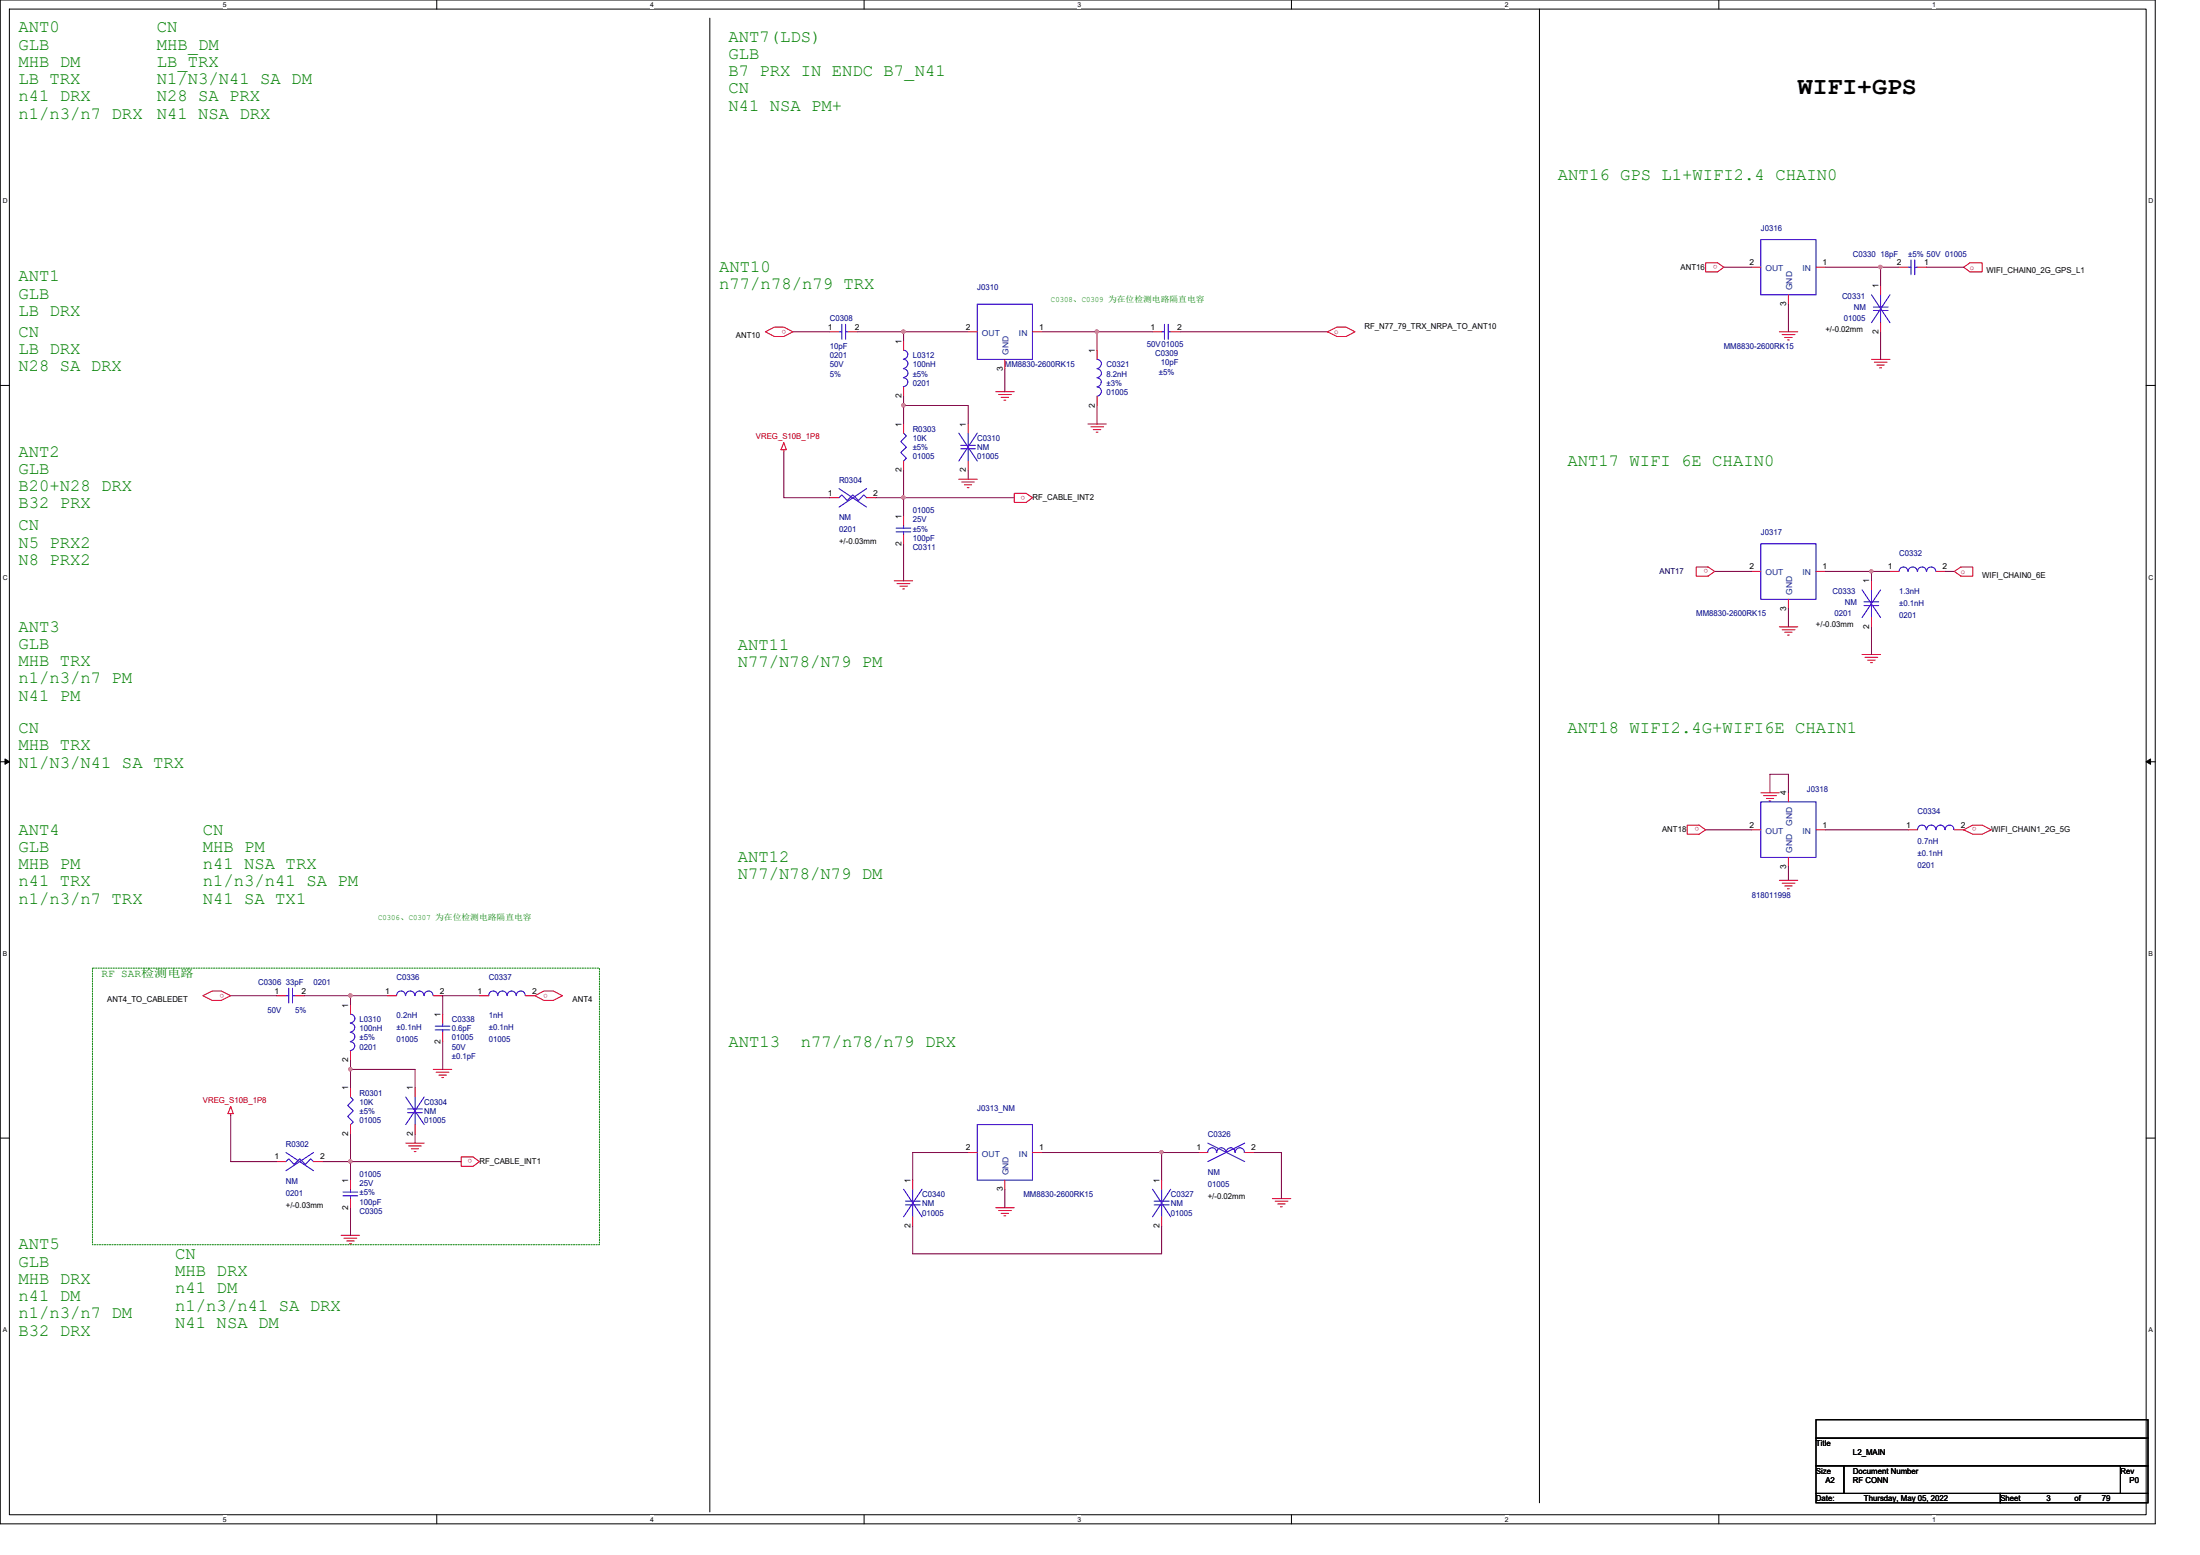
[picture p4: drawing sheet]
<svg xmlns="http://www.w3.org/2000/svg" width="297mm" height="210mm" viewBox="0 0 297 210" stroke-linecap="round" stroke-linejoin="round" font-family="sans-serif">
<path d="M0 0h291v205.7h-291zM1.3 1.2h288.5v203.3h-288.5z" fill="none" stroke="#000" stroke-width=".14"/>
<g fill="#fff">
<path d="M30.1 .1h.5v1h-.5z"/>
<path d="M30.1 204.6h.5v1h-.5z"/>
</g>
<path d="M59 0v1.2M59 204.5v1.2" fill="none" stroke="#000" stroke-width=".14"/>
<g fill="#fff">
<path d="M87.8 .1h.5v1h-.5z"/>
<path d="M87.8 204.6h.5v1h-.5z"/>
</g>
<path d="M116.7 0v1.2M116.7 204.5v1.2" fill="none" stroke="#000" stroke-width=".14"/>
<g fill="#fff">
<path d="M145.5 .1h.5v1h-.5z"/>
<path d="M145.5 204.6h.5v1h-.5z"/>
</g>
<path d="M174.4 0v1.2M174.4 204.5v1.2" fill="none" stroke="#000" stroke-width=".14"/>
<g fill="#fff">
<path d="M203.2 .1h.5v1h-.5z"/>
<path d="M203.2 204.6h.5v1h-.5z"/>
</g>
<path d="M232.1 0v1.2M232.1 204.5v1.2" fill="none" stroke="#000" stroke-width=".14"/>
<g fill="#fff">
<path d="M260.9 .1h.5v1h-.5z"/>
<path d="M260.9 204.6h.5v1h-.5z"/>
<path d="M.4 26.6h.6v1h-.6z"/>
<path d="M290.1 26.6h.6v1h-.6z"/>
<path d="M.4 77.4h.6v1h-.6z"/>
<path d="M290.1 77.4h.6v1h-.6z"/>
</g>
<path d="M0 52h1.3M289.8 52h1.2" fill="none" stroke="#000" stroke-width=".14"/>
<g fill="#fff">
<path d="M.4 128.2h.6v1h-.6z"/>
<path d="M290.1 128.2h.6v1h-.6z"/>
</g>
<path d="M0 102.8h1.3M.7 102.4l.6 .4-.6 .4zM289.8 102.8h1.2M289.8 102.8l.6-.4v.8z" fill="none" stroke="#000" stroke-width=".14"/>
<path d="M.7 102.4l.6 .4-.6 .4zM289.8 102.8l.6-.4v.8z" fill="#000"/>
<g fill="#fff">
<path d="M.4 179h.5v1h-.5z"/>
<path d="M290.1 179h.6v1h-.6z"/>
</g>
<path d="M95.8 2.5v201.6M207.9 1.2v201.7M0 153.6h1.3M289.8 153.6h1.2M245.2 191.6h44.8v2.5h-44.8zM245.2 194.1h44.8v3.8h-44.8zM245.2 197.9h3.8v3.7h-3.8zM249 197.9h37.3v3.7h-37.3zM286.3 197.9h3.7v3.7h-3.7zM245.2 201.6h24.9v1.3h-24.9zM270.1 201.6h19.9v1.3h-19.9z" fill="none" stroke="#000" stroke-width=".14"/>
<path d="M12.5 130.7h68.4v37.3h-68.4z" fill="none" stroke="#008000" stroke-width=".14" stroke-dasharray=".2 .2"/>
<g fill="none" stroke="#f00" stroke-width=".14">
<path d="M230.3 35.5h1.6l.8 .6-.8 .6h-1.6zM236.5 36.1h1.2M241.5 39.8v1.3M245.2 36.1h1.3M253.9 38.6v1.2M256.4 36.1h1.2M258.9 36.1h1.2M265.1 36.1l.9-.6h1.6v1.2h-1.6zM103.3 44.8l1.3-.6h1.2l1.3 .6-1.3 .6h-1.2zM105.8 59.7l.4 1h-.8zM112.1 44.8h1.2M114.5 44.8h1.3"/>
<path d="M122 57.2v1.3M122 46v1.3M122 52.2v1.3M130.7 57.2v1.3M130.7 44.8h1.2M134.4 52.9h2.5M134.8 53.3h1.8M135.2 53.6h1M135.5 54h.3M135.7 48.5v1.3M139.4 44.8h1.3M146.9 57.2h2.5"/>
<path d="M147.3 57.6h1.7M147.6 58h1M148 58.3h.2M148.1 47.3v1.2M148.1 53.5v1.2M155.6 44.8h1.2M158.1 44.8h1.2M179.2 44.8l1.3-.6h1.2l1.3 .6-1.3 .6h-1.2zM240.2 44.8h2.5M240.6 45.2h1.8M241 45.6h1M241.3 45.9h.3"/>
<path d="M252.7 48.5h2.5M253.1 48.9h1.7M253.4 49.3h1M253.8 49.7h.2M253.9 43.6v1.2M105.8 60.7v.3M112.1 67.2h1.2M117 67.2h1.3M120.7 78.4h2.5M121.1 78.8h1.7M121.5 79.1h1M121.9 79.5h.2"/>
<path d="M122 62.2v1.3M122 69.7v1.2M122 72.2v1.2M129.5 64.7h2.4M129.8 65.1h1.8M130.2 65.4h1M130.6 65.8h.2M130.7 62.2v1.3M136.9 66.6h1.7l.8 .6-.8 .6h-1.7zM229 76.5h1.6l.9 .6-.9 .7h-1.6zM236.5 77.1h1.2M245.2 77.1h1.3"/>
<path d="M252.7 78.4v1.2M255.2 77.1h1.2M261.4 77.1h1.2M263.9 77.1l.8-.6h1.7v1.3h-1.7zM240.2 84.6h2.5M240.6 85h1.8M241 85.3h1M241.3 85.7h.3M241.5 80.9v1.2M251.4 88.3h2.5M251.8 88.7h1.7M252.2 89.1h1"/>
<path d="M252.6 89.5h.2M252.7 83.4v1.2M227.8 111.4h1.6l.9 .6-.9 .6h-1.6zM236.5 112h1.2M237.7 107h2.5M238.1 107.4h1.8M238.5 107.8h1M238.8 108.1h.3M240.2 118.8h2.5M240.6 119.2h1.8M241 119.6h1M241.3 120h.3"/>
<path d="M241.5 115.7v1.3M241.5 107v1.2M245.2 112h1.3M257.6 112h1.3M263.9 112h1.2M265.1 112l1.3-.6h1.2l1.3 .6-1.3 .6h-1.2zM27.4 134.4l1.3-.6h1.2l1.3 .6-1.3 .6h-1.2zM37.4 134.4h1.2M39.8 134.4h1.3M47.3 135.6v1.3M52.3 134.4h1.2M58.5 134.4h1.3"/>
<path d="M59.8 136.9v1.2M59.8 139.4v1.2M64.7 134.4h1.3M70.9 134.4h1.3M72.2 134.4l1.2-.6h1.3l1.2 .6-1.2 .6h-1.3zM31.2 149.4l.3 .9h-.7zM31.2 150.3v.3M37.4 156.8h1.2M42.3 156.8h1.3M47.3 159.3v1.2M47.3 141.9v1.2M47.3 146.9v1.2"/>
<path d="M47.3 151.8v1.3M54.8 154.3h2.5M55.2 154.7h1.7M55.5 155.1h1M55.9 155.4h.3M56 146.9v1.2M56 151.8v1.3M58.5 144.4h2.5M58.9 144.7h1.7M59.3 145.1h1M59.6 145.5h.3M62.3 156.2h1.6l.8 .6-.8 .6h-1.6z"/>
<path d="M123.2 159.3v1.2M130.7 155.6h1.2M135.7 159.3v1.2M139.4 155.6h1.3M156.8 159.3v1.2M161.8 155.6h1.3M168.1 155.6h1.2M46.1 166.8h2.5M46.4 167.1h1.8M46.8 167.5h1M47.2 167.9h.3M47.3 161.8v1.2"/>
<path d="M123.2 164.3v1.2M134.4 163h2.5M134.8 163.4h1.8M135.2 163.8h1M135.5 164.1h.3M156.8 164.3v1.2M171.8 161.8h2.5M172.2 162.1h1.7M172.5 162.5h1M172.9 162.9h.2"/>
</g>
<g fill="none" stroke="#00f" stroke-width=".14">
<path d="M237.7 32.3h7.5v7.5h-7.5zM252.7 39.8l2.5 3.8M253.9 39.8v1.6M255.2 39.8l-2.5 3.8M257.6 36.1h.4M258 35.1v2M258.5 35.1v2M258.5 36.1h.4M113.3 44.8h.4M113.7 43.8v2M114.2 43.8v2M114.2 44.8h.3"/>
<path d="M122 48.5a.61 .61 0 0 1 .6 .6 .61 .61 0 0 1-.6 .6M122 49.8a.59 .59 0 0 1 .6 .6 .59 .59 0 0 1-.6 .6M122 47.3a.58 .58 0 0 1 .6 .5 .58 .58 0 0 1-.4 .6l-.2 .1M122 51a.58 .58 0 0 1 .6 .5 .58 .58 0 0 1-.4 .6l-.2 .1M122 58.5l.4 .3-.8 .8 .8 .8-.8 .7 .8 .7-.4 .4M129.5 58.5l2.4 3.7M130.7 58.5v1.6M131.9 41.1h7.5v7.4h-7.5zM131.9 58.5l-2.4 3.7M148.1 48.5a.61 .61 0 0 1 .6 .6 .61 .61 0 0 1-.6 .6M148.1 49.8a.59 .59 0 0 1 .6 .6 .59 .59 0 0 1-.6 .6M148.1 52.2a.61 .61 0 0 1 .6 .7 .61 .61 0 0 1-.6 .6"/>
<path d="M148.1 51a.59 .59 0 0 1 .6 .5 .59 .59 0 0 1-.3 .6l-.3 .1M156.8 44.8h.4M157.2 43.8v2M157.7 43.8v2M157.7 44.8h.4M252.9 41.4h2M252.9 41.9h2M253.9 41.9v1.7M113.3 66l3.7 2.5M113.3 67.2l.4-.4 .7 .8 .7-.8 .8 .8 .7-.8 .4 .4M117 66l-3.7 2.5M121 71.3h2"/>
<path d="M121 71.8h2M122 70.9v.4M122 71.8v.4M129.7 60.1h2M129.7 60.6h2M130.7 60.6v1.6M237.7 73.4h7.5v7.5h-7.5zM251.4 79.6l2.5 3.8M252.7 79.6v1.6M253.9 79.6l-2.5 3.8M257.6 77.1a.59 .59 0 0 0-.6-.6 .59 .59 0 0 0-.6 .6M258.9 77.1a.61 .61 0 0 0-.6-.6 .61 .61 0 0 0-.7 .6"/>
<path d="M260.1 77.1a.59 .59 0 0 0-.6-.6 .59 .59 0 0 0-.6 .6M261.4 77.1a.61 .61 0 0 0-.7-.6 .61 .61 0 0 0-.6 .6M251.7 81.2h2M251.7 81.7h2M252.7 81.7v1.7M237.7 108.2h7.5v7.5h-7.5zM260.1 112a.57 .57 0 0 0-.6-.6 .57 .57 0 0 0-.6 .6M261.3 112a.59 .59 0 0 0-.6-.6 .59 .59 0 0 0-.6 .6M262.5 112a.57 .57 0 0 0-.5-.6 .57 .57 0 0 0-.6 .6M263.8 112a.57 .57 0 0 0-.6-.6 .57 .57 0 0 0-.6 .6M38.6 134.4h.4M39 133.4v2"/>
<path d="M39.5 133.4v2M39.5 134.4h.3M47.3 136.9a.59 .59 0 0 1 .6 .6 .59 .59 0 0 1-.6 .6M47.3 139.4a.61 .61 0 0 1 .6 .6 .61 .61 0 0 1-.6 .6M47.3 138.1a.58 .58 0 0 1 .6 .5 .58 .58 0 0 1-.4 .7h-.2M54.7 134.4a.59 .59 0 0 0-.6-.6 .59 .59 0 0 0-.6 .6M56 134.4a.61 .61 0 0 0-.6-.6 .61 .61 0 0 0-.6 .6M57.2 134.4a.59 .59 0 0 0-.6-.6 .59 .59 0 0 0-.6 .6M58.5 134.4a.59 .59 0 0 0-.7-.6 .59 .59 0 0 0-.5 .6M58.8 138.5h1.9M58.8 139h1.9M59.8 138.1v.4"/>
<path d="M59.8 139v.4M67.2 134.4a.59 .59 0 0 0-.6-.6 .59 .59 0 0 0-.6 .6M68.4 134.4a.61 .61 0 0 0-.6-.6 .61 .61 0 0 0-.6 .6M69.7 134.4a.59 .59 0 0 0-.6-.6 .59 .59 0 0 0-.6 .6M70.9 134.4a.59 .59 0 0 0-.6-.6 .59 .59 0 0 0-.6 .6M38.6 155.6l3.7 2.4M38.6 156.8l.4-.4 .7 .8 .8-.8 .7 .8 .7-.8 .4 .4M42.3 155.6l-3.7 2.4M47.3 140.6a.58 .58 0 0 1 .6 .5 .58 .58 0 0 1-.4 .7h-.2M47.3 148.1l.4 .4-.8 .7 .8 .7-.8 .8 .8 .8-.4 .3M54.8 148.1l2.5 3.7M55 149.7h2"/>
<path d="M55 150.2h2M56 148.1v1.6M56 150.2v1.6M57.3 148.1l-2.5 3.7M131.9 151.8h7.5v7.5h-7.5zM163.1 154.3l5 2.5M164.2 155.5a.57 .57 0 0 0-.6-.6 .57 .57 0 0 0-.5 .7M165.5 155.5a.59 .59 0 0 0-.6-.6 .59 .59 0 0 0-.6 .6v.1M166.7 155.5a.57 .57 0 0 0-.6-.6 .57 .57 0 0 0-.5 .7M168 155.5a.59 .59 0 0 0-.6-.6 .59 .59 0 0 0-.6 .6v.1M168.1 154.3l-5 2.5M46.3 160.9h2"/>
<path d="M46.3 161.4h2M47.3 160.5v.4M47.3 161.4v.4M122 160.5l2.5 3.8M122.3 162.1h1.9M122.3 162.6h1.9M123.2 160.5v1.6M123.2 162.6v1.7M124.5 160.5l-2.5 3.8M155.6 160.5l2.5 3.8M155.8 162.1h2.1M155.8 162.6h2.1"/>
<path d="M156.8 160.5v1.6M156.8 162.6v1.7M158.1 160.5l-2.5 3.8"/>
</g>
<path d="M107.1 44.8h5M115.8 44.8h6.2M122 44.8v1.2M122 44.8h8.7M231.5 77.1h5M246.5 77.1h6.2M241.5 82.1v2.5M230.3 112h6.2M239 107v-2.5h2.5v2.5M241.5 117v1.8" fill="none" stroke="#800040" stroke-width=".14"/>
<path d="M121.8 44.6h.3l.1 .1-.1 .2-.1 .1-.2-.1z" fill-rule="evenodd" fill="#f0f"/>
<path d="M121.8 44.6h.3l.1 .1-.1 .2-.1 .1-.2-.1z" fill="none" stroke="#f0f" stroke-width=".14"/>
<path d="M140.7 44.8h7.4" fill="none" stroke="#800040" stroke-width=".14"/>
<path d="M147.9 44.6h.4v.1v.2l-.2 .1-.2-.1z" fill-rule="evenodd" fill="#f0f"/>
<path d="M147.9 44.6h.4v.1v.2l-.2 .1-.2-.1z" fill="none" stroke="#f0f" stroke-width=".14"/>
<path d="M122 53.5v1.2h8.7M135.7 49.8v3.1M155.6 44.8h-7.5v2.5" fill="none" stroke="#800040" stroke-width=".14"/>
<path d="M121.8 54.5h.3l.1 .2-.1 .2h-.1h-.2z" fill-rule="evenodd" fill="#f0f"/>
<path d="M121.8 54.5h.3l.1 .2-.1 .2h-.1h-.2z" fill="none" stroke="#f0f" stroke-width=".14"/>
<path d="M122 54.7v2.5M130.7 54.7v2.5M105.8 61v6.2h6.3M118.3 67.2h3.7M122 63.5v3.7M122 67.2h14.9M130.7 63.5v1.2" fill="none" stroke="#800040" stroke-width=".14"/>
<path d="M121.8 67h.3l.1 .1-.1 .2-.1 .1-.2-.1z" fill-rule="evenodd" fill="#f0f"/>
<path d="M121.8 67h.3l.1 .1-.1 .2-.1 .1-.2-.1z" fill="none" stroke="#f0f" stroke-width=".14"/>
<path d="M232.7 36.1h3.8M246.5 36.1h7.4M260.1 36.1h5M159.3 44.8h19.9M241.5 41.1v3.7M253.9 44.8v3.7M122 67.2v2.5M122 73.4v5M252.7 77.1v1.3M252.7 84.6v3.7" fill="none" stroke="#800040" stroke-width=".14"/>
<path d="M252.5 77h.3l.1 .1-.1 .2h-.2h-.1z" fill-rule="evenodd" fill="#f0f"/>
<path d="M252.5 77h.3l.1 .1-.1 .2h-.2h-.1z" fill="none" stroke="#f0f" stroke-width=".14"/>
<path d="M256.4 36.1h-2.5v2.5M252.7 77.1h2.5M246.5 112h11.1" fill="none" stroke="#800040" stroke-width=".14"/>
<path d="M253.7 35.9h.3l.1 .1-.1 .2-.1 .1-.2-.1z" fill-rule="evenodd" fill="#f0f"/>
<path d="M253.7 35.9h.3l.1 .1-.1 .2-.1 .1-.2-.1z" fill="none" stroke="#f0f" stroke-width=".14"/>
<path d="M31.2 134.4h6.2M41.1 134.4h6.2M47.3 134.4h5M47.3 134.4v1.2" fill="none" stroke="#800040" stroke-width=".14"/>
<path d="M47.1 134.2h.4v.2v.1l-.2 .1-.2-.1z" fill-rule="evenodd" fill="#f0f"/>
<path d="M47.1 134.2h.4v.2v.1l-.2 .1-.2-.1z" fill="none" stroke="#f0f" stroke-width=".14"/>
<path d="M47.3 143.1v1.3M47.3 144.4v2.5M47.3 144.4h8.7M47.3 163v3.8" fill="none" stroke="#800040" stroke-width=".14"/>
<path d="M47.1 144.2h.4v.1v.2l-.2 .1-.2-.1z" fill-rule="evenodd" fill="#f0f"/>
<path d="M47.1 144.2h.4v.1v.2l-.2 .1-.2-.1z" fill="none" stroke="#f0f" stroke-width=".14"/>
<path d="M31.2 150.6v6.2M47.3 153.1v3.7M56 144.4v2.5" fill="none" stroke="#800040" stroke-width=".14"/>
<path d="M47.1 156.6h.4v.2v.1l-.2 .1-.2-.1z" fill-rule="evenodd" fill="#f0f"/>
<path d="M47.1 156.6h.4v.2v.1l-.2 .1-.2-.1z" fill="none" stroke="#f0f" stroke-width=".14"/>
<path d="M262.6 77.1h1.3M31.2 156.8h6.2M43.6 156.8h3.7M47.3 156.8v2.5M47.3 156.8h15M56 153.1v1.2M140.7 155.6h16.1" fill="none" stroke="#800040" stroke-width=".14"/>
<path d="M156.6 155.4h.4l.1 .1-.1 .2h-.2h-.2z" fill-rule="evenodd" fill="#f0f"/>
<path d="M156.6 155.4h.4l.1 .1-.1 .2h-.2h-.2z" fill="none" stroke="#f0f" stroke-width=".14"/>
<path d="M148.1 54.7v2.5M64.7 134.4h-4.9v2.5M59.8 140.6v3.8M130.7 155.6h-7.5v3.7M161.8 155.6h-5v3.7M169.3 155.6h3.7v6.2M123.2 165.5v3.7h33.6v-3.7M135.7 160.5v2.5" fill="none" stroke="#800040" stroke-width=".14"/>
<path d="M121.8 44.6h.3l.1 .1-.1 .2-.1 .1-.2-.1z" fill-rule="evenodd" fill="#f0f"/>
<path d="M121.8 44.6h.3l.1 .1-.1 .2-.1 .1-.2-.1z" fill="none" stroke="#f0f" stroke-width=".14"/>
<path d="M147.9 44.6h.4v.1v.2l-.2 .1-.2-.1z" fill-rule="evenodd" fill="#f0f"/>
<path d="M147.9 44.6h.4v.1v.2l-.2 .1-.2-.1z" fill="none" stroke="#f0f" stroke-width=".14"/>
<path d="M121.8 54.5h.3l.1 .2-.1 .2h-.1h-.2z" fill-rule="evenodd" fill="#f0f"/>
<path d="M121.8 54.5h.3l.1 .2-.1 .2h-.1h-.2z" fill="none" stroke="#f0f" stroke-width=".14"/>
<path d="M121.8 67h.3l.1 .1-.1 .2-.1 .1-.2-.1z" fill-rule="evenodd" fill="#f0f"/>
<path d="M121.8 67h.3l.1 .1-.1 .2-.1 .1-.2-.1z" fill="none" stroke="#f0f" stroke-width=".14"/>
<path d="M252.5 77h.3l.1 .1-.1 .2h-.2h-.1z" fill-rule="evenodd" fill="#f0f"/>
<path d="M252.5 77h.3l.1 .1-.1 .2h-.2h-.1z" fill="none" stroke="#f0f" stroke-width=".14"/>
<path d="M253.7 35.9h.3l.1 .1-.1 .2-.1 .1-.2-.1z" fill-rule="evenodd" fill="#f0f"/>
<path d="M253.7 35.9h.3l.1 .1-.1 .2-.1 .1-.2-.1z" fill="none" stroke="#f0f" stroke-width=".14"/>
<path d="M47.1 134.2h.4v.2v.1l-.2 .1-.2-.1z" fill-rule="evenodd" fill="#f0f"/>
<path d="M47.1 134.2h.4v.2v.1l-.2 .1-.2-.1z" fill="none" stroke="#f0f" stroke-width=".14"/>
<path d="M47.1 144.2h.4v.1v.2l-.2 .1-.2-.1z" fill-rule="evenodd" fill="#f0f"/>
<path d="M47.1 144.2h.4v.1v.2l-.2 .1-.2-.1z" fill="none" stroke="#f0f" stroke-width=".14"/>
<path d="M47.1 156.6h.4v.2v.1l-.2 .1-.2-.1z" fill-rule="evenodd" fill="#f0f"/>
<path d="M47.1 156.6h.4v.2v.1l-.2 .1-.2-.1z" fill="none" stroke="#f0f" stroke-width=".14"/>
<path d="M156.6 155.4h.4l.1 .1-.1 .2h-.2h-.2z" fill-rule="evenodd" fill="#f0f"/>
<path d="M156.6 155.4h.4l.1 .1-.1 .2h-.2h-.2z" fill="none" stroke="#f0f" stroke-width=".14"/>
<text font-size="3.3" x="242.7" y="12.7">WIFI+GPS</text>
<g font-size="2.3" fill="#008000">
<text x="2.5" y="4.4">ANT0</text>
<text x="21.2" y="4.4">CN</text>
<text x="98.3" y="5.6">ANT7(LDS)</text>
<text x="2.5" y="6.7">GLB</text>
<text x="2.5" y="9">MHB DM</text>
<text x="2.5" y="11.3">LB TRX</text>
<text x="21.2" y="6.7">MHB_DM</text>
<text x="21.2" y="9">LB_TRX</text>
<text x="21.2" y="11.3">N1/N3/N41 SA DM</text>
<text x="98.3" y="8">GLB</text>
<text x="98.3" y="10.3">B7 PRX IN ENDC B7_N41</text>
<text x="2.5" y="13.7">n41 DRX</text>
<text x="2.5" y="16">n1/n3/n7 DRX</text>
<text x="21.2" y="13.7">N28 SA PRX</text>
<text x="21.2" y="16">N41 NSA DRX</text>
<text x="98.3" y="12.6">CN</text>
<text x="98.3" y="14.9">N41 NSA PM+</text>
<text x="210.4" y="24.3">ANT16 GPS L1+WIFI2.4 CHAIN0</text>
<text x="2.5" y="38">ANT1</text>
<text x="2.5" y="40.3">GLB</text>
<text x="97.1" y="36.7">ANT10</text>
<text x="97.1" y="39.1">n77/n78/n79 TRX</text>
<text x="2.5" y="45.5">CN</text>
<text x="2.5" y="47.8">LB DRX</text>
<text x="2.5" y="42.6">LB DRX</text>
<text x="2.5" y="50.1">N28 SA DRX</text>
<text x="2.5" y="61.6">ANT2</text>
<text x="2.5" y="64">GLB</text>
<text x="211.6" y="62.9">ANT17 WIFI 6E CHAIN0</text>
<text x="2.5" y="71.6">CN</text>
<text x="2.5" y="66.3">B20+N28 DRX</text>
<text x="2.5" y="68.6">B32 PRX</text>
<text x="2.5" y="73.9">N5 PRX2</text>
<text x="2.5" y="76.2">N8 PRX2</text>
<text x="2.5" y="85.3">ANT3</text>
<text x="2.5" y="87.6">GLB</text>
<text x="2.5" y="89.9">MHB TRX</text>
<text x="99.6" y="87.8">ANT11</text>
<text x="2.5" y="92.2">n1/n3/n7 PM</text>
<text x="2.5" y="94.6">N41 PM</text>
<text x="99.6" y="90.1">N77/N78/N79 PM</text>
<text x="2.5" y="99">CN</text>
<text x="2.5" y="101.3">MHB TRX</text>
<text x="211.6" y="99">ANT18 WIFI2.4G+WIFI6E CHAIN1</text>
<text x="2.5" y="103.6">N1/N3/N41 SA TRX</text>
<text x="2.5" y="112.6">ANT4</text>
<text x="27.4" y="112.6">CN</text>
<text x="2.5" y="115">GLB</text>
<text x="2.5" y="117.3">MHB PM</text>
<text x="2.5" y="119.6">n41 TRX</text>
<text x="27.4" y="115">MHB PM</text>
<text x="27.4" y="117.3">n41 NSA TRX</text>
<text x="27.4" y="119.6">n1/n3/n41 SA PM</text>
<text x="99.6" y="116.4">ANT12</text>
<text x="99.6" y="118.7">N77/N78/N79 DM</text>
<text x="2.5" y="122">n1/n3/n7 TRX</text>
<text x="27.4" y="122">N41 SA TX1</text>
<text x="98.3" y="141.3">ANT13</text>
<text x="108.1" y="141.3">n77/n78/n79 DRX</text>
<text x="2.5" y="168.7">ANT5</text>
<text x="2.5" y="171">GLB</text>
<text x="2.5" y="173.3">MHB DRX</text>
<text x="23.7" y="169.9">CN</text>
<text x="23.7" y="172.3">MHB DRX</text>
<text x="2.5" y="175.6">n41 DM</text>
<text x="2.5" y="178">n1/n3/n7 DM</text>
<text x="23.7" y="174.6">n41 DM</text>
<text x="23.7" y="176.9">n1/n3/n41 SA DRX</text>
<text x="23.7" y="179.2">N41 NSA DM</text>
<text x="2.5" y="180.3">B32 DRX</text>
</g>
<text font-size="1.5" fill="#008000" x="13.7" y="131.9">RF SAR为测电防</text>
<g font-size="1.1" fill="#f00">
<text x="231.9" y="35.8" transform="rotate(180 231.9 35.8)">o</text>
<text x="266" y="36.4">o</text>
<text x="106.2" y="44.5" transform="rotate(180 106.2 44.5)">o</text>
<text x="180.1" y="45.1">o</text>
<text x="102.1" y="59.3">VREG_S10B_1P8</text>
<text x="138.4" y="66.9" transform="rotate(180 138.4 66.9)">o</text>
<text x="230.6" y="76.8" transform="rotate(180 230.6 76.8)">o</text>
<text x="264.7" y="77.5">o</text>
<text x="229.4" y="111.7" transform="rotate(180 229.4 111.7)">o</text>
<text x="266.9" y="111.7" transform="rotate(180 266.9 111.7)">o</text>
<text x="30.3" y="134.1" transform="rotate(180 30.3 134.1)">o</text>
<text x="74" y="134.1" transform="rotate(180 74 134.1)">o</text>
<text x="27.4" y="148.9">VREG_S10B_1P8</text>
<text x="63.8" y="156.5" transform="rotate(180 63.8 156.5)">o</text>
</g>
<g font-size="1.1">
<text x="236.2" y="35.8">2</text>
<text x="246.1" y="35.8">1</text>
<text x="256.1" y="35.8">2</text>
<text x="259.8" y="35.8">1</text>
<text x="226.9" y="36.4">ANT16</text>
<text x="241.2" y="41.3" transform="rotate(-90 241.2 41.3)">3</text>
<text x="253.6" y="38.9" transform="rotate(-90 253.6 38.9)">1</text>
<text x="268.2" y="36.9">WIFI_CHAIN0_2G_GPS_L1</text>
<text x="99.4" y="45.6">ANT10</text>
<text x="111.8" y="44.5">1</text>
<text x="115.4" y="44.5">2</text>
<text x="121.7" y="46.4" transform="rotate(-90 121.7 46.4)">1</text>
<text x="130.4" y="44.5">2</text>
<text x="140.3" y="44.5">1</text>
<text x="147.8" y="47.6" transform="rotate(-90 147.8 47.6)">1</text>
<text x="155.3" y="44.5">1</text>
<text x="159" y="44.5">2</text>
<text x="184.2" y="44.4">RF_N77_79_TRX_NRPA_TO_ANT10</text>
<text x="246.5" y="44.8">+/-0.02mm</text>
<text x="253.6" y="45.1" transform="rotate(-90 253.6 45.1)">2</text>
<text x="121.7" y="53.8" transform="rotate(-90 121.7 53.8)">2</text>
<text x="135.4" y="50" transform="rotate(-90 135.4 50)">3</text>
<text x="121.7" y="57.6" transform="rotate(-90 121.7 57.6)">1</text>
<text x="130.4" y="57.6" transform="rotate(-90 130.4 57.6)">1</text>
<text x="147.8" y="55" transform="rotate(-90 147.8 55)">2</text>
<text x="121.7" y="63.8" transform="rotate(-90 121.7 63.8)">2</text>
<text x="130.4" y="63.8" transform="rotate(-90 130.4 63.8)">2</text>
<text x="111.8" y="66.9">1</text>
<text x="117.9" y="66.9">2</text>
<text x="121.7" y="70" transform="rotate(-90 121.7 70)">1</text>
<text x="139.4" y="67.5">RF_CABLE_INT2</text>
<text x="113.3" y="73.5">+/-0.03mm</text>
<text x="121.7" y="73.7" transform="rotate(-90 121.7 73.7)">2</text>
<text x="236.2" y="76.8">2</text>
<text x="246.1" y="76.8">1</text>
<text x="254.9" y="76.8">1</text>
<text x="262.3" y="76.8">2</text>
<text x="267.6" y="78">WIFI_CHAIN0_6E</text>
<text x="241.2" y="82.4" transform="rotate(-90 241.2 82.4)">3</text>
<text x="252.4" y="78.7" transform="rotate(-90 252.4 78.7)">1</text>
<text x="245.2" y="84.7">+/-0.03mm</text>
<text x="252.4" y="84.9" transform="rotate(-90 252.4 84.9)">2</text>
<text x="241.2" y="107.4" transform="rotate(-90 241.2 107.4)">4</text>
<text x="224.4" y="112.3">ANT18</text>
<text x="236.2" y="111.7">2</text>
<text x="246.1" y="111.7">1</text>
<text x="257.4" y="111.7">1</text>
<text x="264.7" y="111.7">2</text>
<text x="268.9" y="112.3">WIFI_CHAIN1_2G_5G</text>
<text x="241.2" y="117.3" transform="rotate(-90 241.2 117.3)">3</text>
<text x="14.5" y="135.2">ANT4_TO_CABLEDET</text>
<text x="37.1" y="134.1">1</text>
<text x="40.7" y="134.1">2</text>
<text x="47" y="136" transform="rotate(-90 47 136)">1</text>
<text x="52" y="134.1">1</text>
<text x="59.4" y="134.1">2</text>
<text x="59.5" y="137.2" transform="rotate(-90 59.5 137.2)">1</text>
<text x="64.5" y="134.1">1</text>
<text x="71.8" y="134.1">2</text>
<text x="77.3" y="135.2">ANT4</text>
<text x="47" y="143.4" transform="rotate(-90 47 143.4)">2</text>
<text x="59.5" y="140.9" transform="rotate(-90 59.5 140.9)">2</text>
<text x="47" y="147.2" transform="rotate(-90 47 147.2)">1</text>
<text x="55.7" y="147.2" transform="rotate(-90 55.7 147.2)">1</text>
<text x="47" y="153.3" transform="rotate(-90 47 153.3)">2</text>
<text x="55.7" y="153.3" transform="rotate(-90 55.7 153.3)">2</text>
<text x="130.4" y="155.3">2</text>
<text x="140.3" y="155.3">1</text>
<text x="161.5" y="155.3">1</text>
<text x="168.9" y="155.3">2</text>
<text x="37.1" y="156.5">1</text>
<text x="43.2" y="156.5">2</text>
<text x="47" y="159.6" transform="rotate(-90 47 159.6)">1</text>
<text x="64.7" y="157.1">RF_CABLE_INT1</text>
<text x="122.9" y="159.6" transform="rotate(-90 122.9 159.6)">1</text>
<text x="135.4" y="160.8" transform="rotate(-90 135.4 160.8)">3</text>
<text x="156.5" y="159.6" transform="rotate(-90 156.5 159.6)">1</text>
<text x="163.1" y="161.8">+/-0.02mm</text>
<text x="38.6" y="163.1">+/-0.03mm</text>
<text x="47" y="163.3" transform="rotate(-90 47 163.3)">2</text>
<text x="122.9" y="165.8" transform="rotate(-90 122.9 165.8)">2</text>
<text x="156.5" y="165.8" transform="rotate(-90 156.5 165.8)">2</text>
<text x="245.2" y="195.2">Title</text>
<text x="250.2" y="196.4">L2_MAIN</text>
<text x="245.2" y="198.9">Size</text>
<text x="245.2" y="202.6">Date:</text>
<text x="246.5" y="200.2">A2</text>
<text x="250.2" y="198.9">Document Number</text>
<text x="250.2" y="200.2">RF CONN</text>
<text x="251.7" y="202.6">Thursday, May 05, 2022</text>
<text x="270.1" y="202.6">Sheet</text>
<text x="276.3" y="202.6">3</text>
<text x="280.1" y="202.6">of</text>
<text x="283.8" y="202.6">79</text>
<text x="286.3" y="198.9">Rev</text>
<text x="287.5" y="200.2">P0</text>
</g>
<g font-size="1.1" fill="#000080">
<text x="237.7" y="31.2">J0316</text>
<text x="250.2" y="34.6">C0330 18pF</text>
<text x="257.6" y="34.6">±5% 50V 01005</text>
<text x="131.9" y="39.1">J0310</text>
<text x="248.7" y="40.4">C0331</text>
<text x="250.3" y="41.9">NM</text>
<text x="112.1" y="43.3">C0308</text>
<text x="112.1" y="47.1">10pF</text>
<text x="154.9" y="46.9">50V01005</text>
<text x="232.7" y="47.1">MM8830-2600RK15</text>
<text x="249" y="43.3">01005</text>
<text x="112.1" y="48.3">0201</text>
<text x="112.1" y="49.6">50V</text>
<text x="112.1" y="50.8">5%</text>
<text x="123.2" y="48.3">L0312</text>
<text x="123.2" y="49.6">100nH</text>
<text x="123.2" y="50.8">±5%</text>
<text x="123.2" y="52.1">0201</text>
<text x="135.7" y="49.6">MM8830-2600RK15</text>
<text x="149.4" y="49.6">C0321</text>
<text x="149.4" y="50.8">8.2nH</text>
<text x="149.4" y="52.1">±3%</text>
<text x="149.4" y="53.3">01005</text>
<text x="156" y="48.1">C0309</text>
<text x="156.5" y="50.6">±5%</text>
<text x="156.7" y="49.3">10pF</text>
<text x="123.2" y="58.3">R0303</text>
<text x="123.2" y="59.5">10K</text>
<text x="131.9" y="59.5">C0310</text>
<text x="113.3" y="65.2">R0304</text>
<text x="123.2" y="60.8">±5%</text>
<text x="123.2" y="62">01005</text>
<text x="131.9" y="60.8">NM</text>
<text x="131.9" y="62">01005</text>
<text x="113.3" y="70.2">NM</text>
<text x="113.3" y="71.8">0201</text>
<text x="123.2" y="69.3">01005</text>
<text x="123.2" y="70.5">25V</text>
<text x="123.2" y="71.8">±5%</text>
<text x="123.2" y="74.2">C0311</text>
<text x="123.2" y="73">100pF</text>
<text x="237.7" y="72.2">J0317</text>
<text x="256.4" y="75.1">C0332</text>
<text x="229" y="83.2">MM8830-2600RK15</text>
<text x="247.4" y="80.2">C0333</text>
<text x="247.7" y="83.2">0201</text>
<text x="249.1" y="81.7">NM</text>
<text x="256.4" y="80.2">1.3nH</text>
<text x="256.4" y="81.8">±0.1nH</text>
<text x="256.4" y="83.4">0201</text>
<text x="244" y="106.8">J0318</text>
<text x="258.9" y="109.9">C0334</text>
<text x="258.9" y="113.9">0.7nH</text>
<text x="258.9" y="115.5">±0.1nH</text>
<text x="258.9" y="117.2">0201</text>
<text x="236.5" y="121.2">818011998</text>
<text x="34.9" y="133">C0306 33pF</text>
<text x="36.1" y="136.7">50V</text>
<text x="39.8" y="136.7">5%</text>
<text x="42.3" y="133">0201</text>
<text x="48.6" y="138">L0310</text>
<text x="53.5" y="132.3">C0336</text>
<text x="53.5" y="137.5">0.2nH</text>
<text x="61" y="138">C0338</text>
<text x="66" y="132.3">C0337</text>
<text x="66" y="137.5">1nH</text>
<text x="48.6" y="139.2">100nH</text>
<text x="48.6" y="140.4">±5%</text>
<text x="48.6" y="141.7">0201</text>
<text x="53.5" y="139.1">±0.1nH</text>
<text x="53.5" y="140.7">01005</text>
<text x="61" y="139.2">0.6pF</text>
<text x="61" y="140.4">01005</text>
<text x="61" y="141.7">50V</text>
<text x="61" y="142.9">±0.1pF</text>
<text x="66" y="139.1">±0.1nH</text>
<text x="66" y="140.7">01005</text>
<text x="48.6" y="147.9">R0301</text>
<text x="48.6" y="149.1">10K</text>
<text x="57.3" y="149.1">C0304</text>
<text x="131.9" y="149.9">J0313_NM</text>
<text x="38.6" y="154.8">R0302</text>
<text x="48.6" y="150.4">±5%</text>
<text x="48.6" y="151.6">01005</text>
<text x="57.3" y="150.4">NM</text>
<text x="57.3" y="151.6">01005</text>
<text x="163.1" y="153.5">C0326</text>
<text x="38.6" y="159.9">NM</text>
<text x="38.6" y="161.5">0201</text>
<text x="48.6" y="158.9">01005</text>
<text x="48.6" y="160.1">25V</text>
<text x="48.6" y="161.3">±5%</text>
<text x="124.5" y="161.6">C0340</text>
<text x="138.2" y="161.6">MM8830-2600RK15</text>
<text x="158.1" y="161.6">C0327</text>
<text x="163.1" y="158.6">NM</text>
<text x="163.1" y="160.2">01005</text>
<text x="48.6" y="163.8">C0305</text>
<text x="48.6" y="162.6">100pF</text>
<text x="124.5" y="162.9">NM</text>
<text x="124.5" y="164.1">01005</text>
<text x="158.1" y="162.9">NM</text>
<text x="158.1" y="164.1">01005</text>
</g>
<g font-size="1.1" fill="#008000">
<text x="141.9" y="40.7">C0308、C0309 为布为为测电防为为电兼</text>
<text x="51.1" y="124.1">C0306、C0307 为布为为测电防为为电兼</text>
</g>
<g font-size="1.1" fill="#004080">
<text x="238.4" y="36.6">OUT</text>
<text x="242" y="39.2" transform="rotate(-90 242 39.2)">GND</text>
<text x="243.4" y="36.6">IN</text>
<text x="132.6" y="45.3">OUT</text>
<text x="136.2" y="47.9" transform="rotate(-90 136.2 47.9)">GND</text>
<text x="137.6" y="45.3">IN</text>
<text x="238.4" y="77.7">OUT</text>
<text x="243.4" y="77.7">IN</text>
<text x="242" y="80.3" transform="rotate(-90 242 80.3)">GND</text>
<text x="238.4" y="112.6">OUT</text>
<text x="242" y="111.5" transform="rotate(-90 242 111.5)">GND</text>
<text x="243.4" y="112.6">IN</text>
<text x="242" y="115.1" transform="rotate(-90 242 115.1)">GND</text>
<text x="132.6" y="156.1">OUT</text>
<text x="136.2" y="158.7" transform="rotate(-90 136.2 158.7)">GND</text>
<text x="137.6" y="156.1">IN</text>
</g>
<text font-size="1.1" fill="#000040" x="224.1" y="77.5">ANT17</text>
<g font-size=".9">
<text x="30.1" y=".9">5</text>
<text x="87.8" y=".9">4</text>
<text x="145.5" y=".9">3</text>
<text x="203.2" y=".9">2</text>
<text x="260.9" y=".9">1</text>
<text x=".4" y="27.4">D</text>
<text x="290.1" y="27.4">D</text>
<text x=".4" y="78.2">C</text>
<text x="290.1" y="78.2">C</text>
<text x=".4" y="129">B</text>
<text x="290.1" y="129">B</text>
<text x=".4" y="179.8">A</text>
<text x="290.1" y="179.8">A</text>
<text x="30.1" y="205.4">5</text>
<text x="87.8" y="205.4">4</text>
<text x="145.5" y="205.4">3</text>
<text x="203.2" y="205.4">2</text>
<text x="260.9" y="205.4">1</text>
</g>
</svg>
